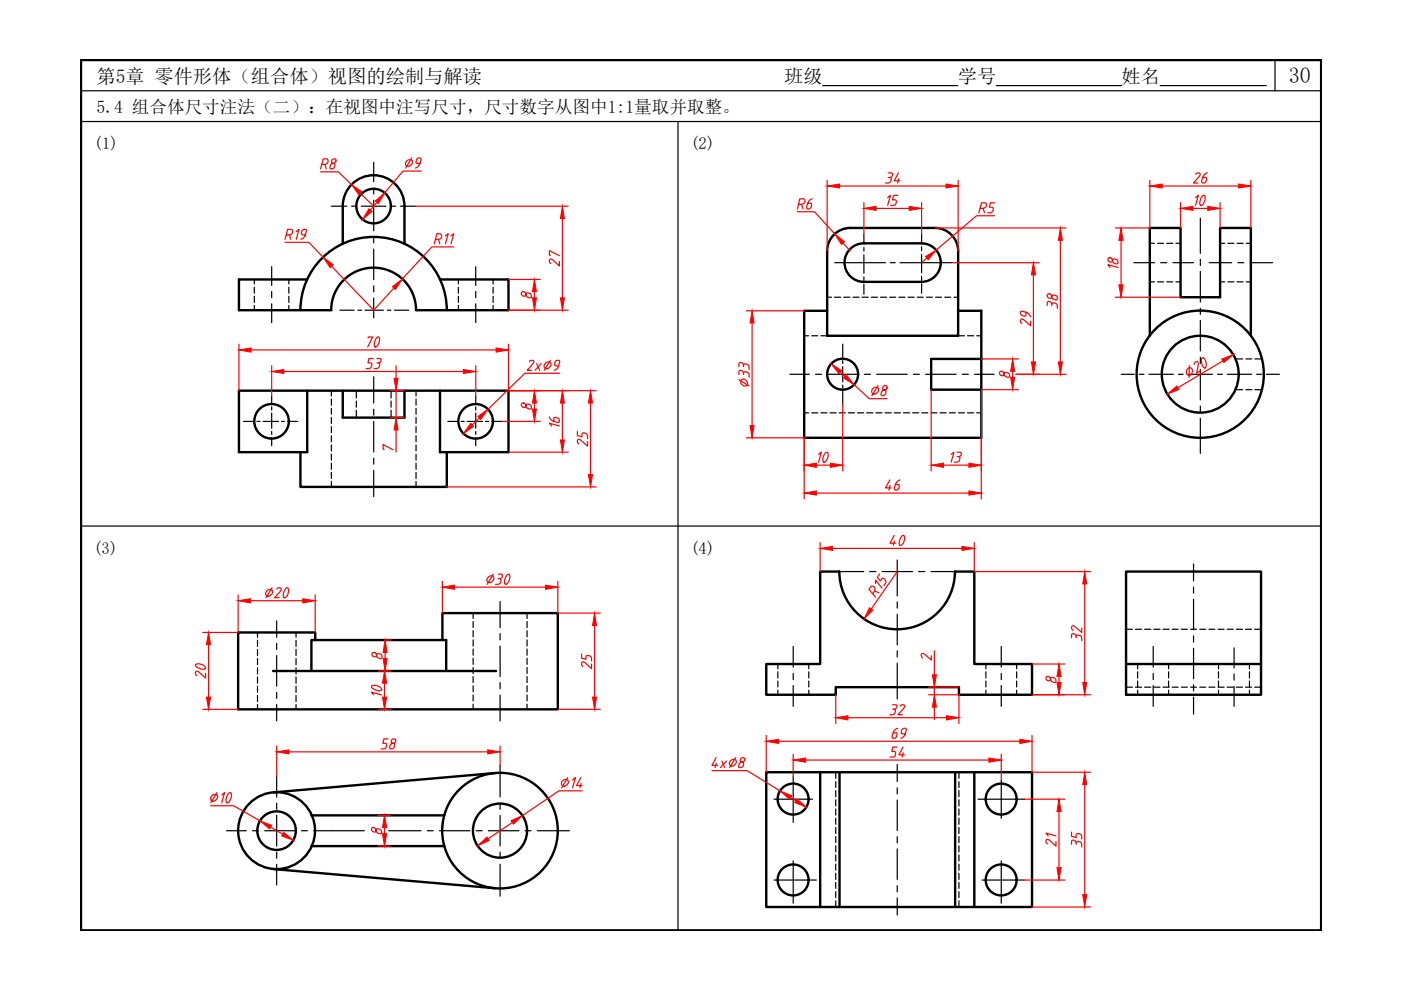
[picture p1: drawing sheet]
<svg xmlns="http://www.w3.org/2000/svg" width="297mm" height="210mm" viewBox="0 0 297 210" stroke-linecap="round" stroke-linejoin="round" font-family="sans-serif">
<!-- layer: 0 -->
<path d="M17.2 12.7h262.9v184.6h-262.9z" fill="none" stroke="#000" stroke-width=".51"/>
<path d="M17.2 19.2h262.9M174.4 18.1h28.7M211.2 18.1h26.6M246 18.1h22.5M270.3 12.7v6.5M17.2 25.8h262.9M143.7 25.8v171.5M17.2 111.5h262.9" fill="none" stroke="#000" stroke-width=".25"/>
<g fill="none" stroke="#000" stroke-width=".25">
<path d="M79.2 34.4v4.2M79.2 39.9v1.2M57.6 56.5v4M70.3 43.7h3.2M74.5 43.7h1.1M76.6 43.7h5.2M79.2 42.4v6.5M79.2 50.2v1.3M79.2 52.8v6.5M82.8 43.7h1.1M84.9 43.7h3.3M100.9 56.5v4"/>
<path d="M177 55.7h10.7M183.2 49.6v2.1M183.2 52.5v.7M183.2 54v3.9M183.2 58.7v.8M188.8 55.7h1M190.8 55.7h11M195.4 49.6v2M195.4 52.4v.8M195.4 53.9v3.9M195.4 58.6v.8M240.4 55.7h4.4"/>
<path d="M246.1 55.7h1.3M248.7 55.7h4.4M254.5 46.3v7.4M254.5 55v1.3M254.5 57.6v6.4M256.4 55.7h4.7M262.5 55.7h1.2M265 55.7h4.8M57.6 61.8v1.3M57.6 64.4v4M72.1 65.8h3M75.9 65.8h.8"/>
<path d="M77.4 65.8h3.9M79.2 60.6v1.3M79.2 63.2v4.2M79.2 79.9v5.6M82.1 65.8h.8M83.6 65.8h3.1M100.9 61.8v1.3M100.9 64.4v4M167.5 79.4h4.1M172.9 79.4h1.3M175.5 79.4h6.5M178.7 73v2.8"/>
<path d="M178.7 76.4v.7M178.7 77.8v3.2M183.2 60.3v2.1M185.9 79.4h6.4M193.7 79.4h1.2M195.4 60.1v2.1M196.2 79.4h6.5M204 79.4h1.3M206.6 79.4h4.2M237.7 79.4h2.8M241.5 79.4h1.1M243.6 79.4h5.2"/>
<path d="M254.5 65.3v1.4M254.5 67.9v6.5M254.5 78.3v6.5M260.2 79.4h5.2M266.4 79.4h1M268.5 79.4h2.8M51.6 89.4h2.2M54.5 89.4h.6M55.8 89.4h3.2M57.6 83.9v1.7M57.6 86.3v.6M57.6 87.6v3.2"/>
<path d="M57.6 91.5v.6M57.6 92.7v1.8M59.7 89.4h.6M61 89.4h2.1M79.2 86.8v1.2M79.2 89.4v6.4M79.2 97.1v1.3M79.2 99.7v5.6M94.9 89.4h2.2M97.8 89.4h.6M99 89.4h3.3M100.9 83.9v1.7"/>
<path d="M100.9 86.3v.6M100.9 87.6v3.2M100.9 91.5v.6M100.9 92.7v1.8M102.9 89.4h.7M104.3 89.4h2.2M178.7 81.6v.7M178.7 82.9v2.9M254.5 86.1v1.3M254.5 88.7v7.4M190.2 118.7v7.7M253.1 119.6v3.6"/>
<path d="M58.7 131.6v3.5M58.7 136.4v1.3M58.7 139v6.5M106 127.5v5.6M106 134.4v1.3M106 137v6.5M168.2 137.1v4.4M178 121.2h5.1M184.4 121.2h1.3M187 121.2h6.5M190.2 127.6v1.3M190.2 130.2v6.5"/>
<path d="M190.2 138v1.3M194.8 121.2h1.3M197.4 121.2h5.1M212.3 137.1v4.4M244.5 137.1v4.4M253.1 124.4v1.4M253.1 127.1v6.4M253.1 134.8v1.3M253.1 137.4v6.5M261.6 137.4v4.2M58.7 146.8v1.3M58.7 149.4v3.5"/>
<path d="M106 144.7v1.3M106 147.3v5.6M168.2 142.8v1.3M168.2 145.4v4.4M190.2 140.6v7.6M212.3 142.8v1.3M212.3 145.4v4.4M244.5 142.8v1.3M244.5 145.4v4.4M253.1 145.2v1.3M253.1 147.8v3.6M261.6 142.9v1.3"/>
<path d="M261.6 145.5v4.3M48 176.1h4.2M53.5 176.1h1.3M56.1 176.1h6.5M58.7 164.6v4.4M58.7 170.3v1.3M58.7 172.9v6.5M63.9 176.1h1.3M66.5 176.1h10.7M82.4 176.1h6.9M90.6 176.1h1.2M93.2 176.1h6.4"/>
<path d="M101 176.1h1.2M103.5 176.1h6.5M106 162.2v6.8M106 170.3v1.3M106 172.9v6.5M111.3 176.1h1.3M113.9 176.1h6.8M164.1 169.4h8.2M168.2 164.5v9.9M190.2 162.1v3.6M190.2 167v1.3M190.2 169.6v6.5"/>
<path d="M190.2 177.4v1.3M190.2 180v6.5M207.4 169.4h9.8M212.3 165.3v8.2M58.7 180.7v1.3M58.7 183.2v4.4M106 180.7v1.3M106 183.2v6.8M164.1 186.6h9M168.2 182.5v9M190.2 187.8v1.3M190.2 190.4v3.6"/>
<path d="M208.2 186.6h9M212.3 182.5v9"/>
</g>
<g fill="none" stroke="#000" stroke-width=".51">
<path d="M65.1 59.3h-14.4v6.5h19.6M72.7 43.7v8M72.7 43.7a6.5 6.5 0 0 1 6.5-6.5 6.5 6.5 0 0 1 6.6 6.5M85.8 43.7v8M93.3 59.3h14.5v6.5h-19.6M183.1 51.6a4.1 4.1 0 0 0-4 4.1 4.1 4.1 0 0 0 4 4.1M183.2 51.6h12.2a4.1 4.1 0 0 1 4.1 4.1 4.1 4.1 0 0 1-4.1 4.1h-12.2M198.3 48.3h-18a4.9 4.9 0 0 0-4.9 4.9v18h27.7v-18a4.9 4.9 0 0 0-4.8-4.9M63.7 65.8a15.5 15.5 0 0 1 15.5-15.6 15.5 15.5 0 0 1 15.5 15.6M70.2 65.8a9 9 0 0 1 9-9 9 9 0 0 1 9 9M175.4 65.9h-4.9v26.9h37.6v-26.9h-5M208.1 76.1h-10.7v6.5h10.7"/>
<path d="M243.8 71.2v-22.9h6.5v14.7h8.4v-14.7h6.5v22.9M63.7 95.9v7.3h31v-7.3M65.1 82.8v13.1h-14.4v-13.1h57.1v13.1h-14.5v-13.1M72.7 82.8v5.7h13.1v-5.7M66.8 135.7v-1.6h-16.3v16.3h67.8v-20.4h-24.5v5.7M178 121.2a12.3 12.3 0 0 0 12.2 12.2 12.3 12.3 0 0 0 12.3-12.2M178 121.2h-4.1v19.6h-11.4v6.5h14.7v-1.6h26.1v1.6h15.5v-6.5h-12.2v-19.6h-4.1M238.7 121.2h28.7v26.1h-28.7zM57.9 142.3h47.3M66 142.3v-6.6h28.6v6.6M238.7 140.8h28.7M66 179.4h28.2"/>
<path d="M66 172.9h28.2M105 163.9l-47 4.1M162.5 163.7h56.3v28.6h-56.3zM173.9 163.7v28.6M178 163.7v28.6M202.5 163.7v28.6M206.6 163.7v28.6M58 184.3l47 4"/>
<circle cx="79.2" cy="43.7" r="3.7"/>
<circle cx="178.7" cy="79.3" r="3.3"/>
<circle cx="254.5" cy="79.3" r="13.5"/>
<circle cx="254.5" cy="79.3" r="8.2"/>
<circle cx="57.6" cy="89.3" r="3.7"/>
<circle cx="100.8" cy="89.3" r="3.7"/>
<circle cx="58.6" cy="176.1" r="8.2"/>
<circle cx="58.6" cy="176.1" r="4.1"/>
<circle cx="106" cy="176.1" r="12.3"/>
<circle cx="106" cy="176.1" r="5.7"/>
<circle cx="168.2" cy="169.4" r="3.3"/>
<circle cx="212.3" cy="169.4" r="3.3"/>
<circle cx="168.2" cy="186.6" r="3.3"/>
<circle cx="212.3" cy="186.6" r="3.3"/>
</g>
<g fill="none" stroke="#000" stroke-width=".25">
<path d="M53.9 59.3v.9M61.2 59.3v.9M97.2 59.3v.9M104.5 59.3v.9M243.8 59.8h1M243.8 51.6h1M245.4 59.8h1.3M245.4 51.6h1.3M247.4 59.8h1.3M247.4 51.6h1.3M249.3 59.8h1M249.3 51.6h1"/>
<path d="M258.7 59.8h1M258.7 51.6h1M260.3 59.8h1.3M260.3 51.6h1.3M262.3 59.8h1.3M262.3 51.6h1.3M264.2 59.8h1M264.2 51.6h1M53.9 60.9v1.3M53.9 62.8v1.3M53.9 64.8v1M61.2 60.9v1.3"/>
<path d="M61.2 62.8v1.3M61.2 64.8v1M97.2 60.9v1.3M97.2 62.8v1.3M97.2 64.8v1M104.5 60.9v1.3M104.5 62.8v1.3M104.5 64.8v1M170.5 71.2h.9M172.1 71.2h1.3M174.1 71.2h1.2M175.4 63h.9"/>
<path d="M176 71.2h1.3M176.9 63h1.4M177.9 71.2h1.3M178.9 63h1.3M179.9 71.2h1.3M180.8 63h1.3M181.8 71.2h1.3M182.8 63h1.3M183.8 71.2h1.3M184.7 63h1.3M185.7 71.2h1.3M186.7 63h1.3"/>
<path d="M187.6 71.2h1.4M188.6 63h1.3M189.6 71.2h1.3M190.6 63h1.3M191.5 71.2h1.4M192.5 63h1.3M193.5 71.2h1.3M194.5 63h1.2M195.4 71.2h1.3M196.4 63h1.3M197.4 71.2h1.3M198.4 63h1.2"/>
<path d="M199.3 71.2h1.3M200.3 63h1.3M201.3 71.2h1.3M202.3 63h.8M203.2 71.2h1.3M205.1 71.2h1.3M207.1 71.2h1M262 76.1h1.5M264.1 76.1h1.3M266.1 76.1h1.5M70.3 82.8v1.2M70.3 84.6v1.3"/>
<path d="M70.3 86.6v1.2M70.3 88.5v1.3M70.3 90.5v1.2M70.3 92.4v1.3M70.3 94.3v1.3M70.3 96.3v1.3M70.3 98.2v1.3M75.6 82.8v1.6M75.6 85v1.3M75.6 87v1.5M82.9 82.8v1.6M82.9 85v1.3"/>
<path d="M82.9 87v1.5M88.2 82.8v1.2M88.2 84.6v1.3M88.2 86.6v1.2M88.2 88.5v1.3M88.2 90.5v1.2M88.2 92.4v1.3M88.2 94.3v1.3M88.2 96.3v1.3M88.2 98.2v1.3M170.5 87.5h.9M172.1 87.5h1.3"/>
<path d="M174.1 87.5h1.2M176 87.5h1.3M177.9 87.5h1.3M179.9 87.5h1.3M181.8 87.5h1.3M183.8 87.5h1.3M185.7 87.5h1.3M187.6 87.5h1.4M189.6 87.5h1.3M191.5 87.5h1.4M193.5 87.5h1.3M195.4 87.5h1.3"/>
<path d="M197.4 87.5h1.3M199.3 87.5h1.3M201.3 87.5h1.3M203.2 87.5h1.3M205.1 87.5h1.3M207.1 87.5h1M262 82.6h1.5M264.1 82.6h1.3M266.1 82.6h1.5M70.3 100.1v1.4M70.3 102.1v1.1M88.2 100.1v1.4"/>
<path d="M88.2 102.1v1.1M54.6 134.1v1M54.6 135.7v1.4M54.6 137.7v1.3M54.6 139.6v1.4M62.8 134.1v1M62.8 135.7v1.4M62.8 137.7v1.3M62.8 139.6v1.4M100.3 130v1.1M100.3 131.8v1.3M100.3 133.7v1.3"/>
<path d="M100.3 135.7v1.3M100.3 137.6v1.3M100.3 139.6v1.3M111.7 130v1.1M111.7 131.8v1.3M111.7 133.7v1.3M111.7 135.7v1.3M111.7 137.6v1.3M111.7 139.6v1.3M238.7 133.4h1.4M240.7 133.4h1.3M242.7 133.4h1.3"/>
<path d="M244.6 133.4h1.3M246.6 133.4h1.3M248.5 133.4h1.3M250.5 133.4h1.2M252.4 133.4h1.3M254.4 133.4h1.2M256.3 133.4h1.3M258.3 133.4h1.2M260.2 133.4h1.3M262.1 133.4h1.3M264.1 133.4h1.3M266 133.4h1.4"/>
<path d="M54.6 141.6v1.3M54.6 143.5v1.4M54.6 145.5v1.3M54.6 147.4v1.3M54.6 149.4v1M62.8 141.6v1.3M62.8 143.5v1.4M62.8 145.5v1.3M62.8 147.4v1.3M62.8 149.4v1M100.3 141.5v1.3M100.3 143.5v1.2"/>
<path d="M100.3 145.4v1.3M100.3 147.3v1.3M100.3 149.3v1.1M111.7 141.5v1.3M111.7 143.5v1.2M111.7 145.4v1.3M111.7 147.3v1.3M111.7 149.3v1.1M164.9 140.8v1M164.9 142.4v1.3M164.9 144.4v1.3M164.9 146.3v1"/>
<path d="M171.5 140.8v1M171.5 142.4v1.3M171.5 144.4v1.3M171.5 146.3v1M209 140.8v1M209 142.4v1.3M209 144.4v1.3M209 146.3v1M215.5 140.8v1M215.5 142.4v1.3M215.5 144.4v1.3M215.5 146.3v1"/>
<path d="M238.7 145.7h1.4M240.7 145.7h1.3M241.2 140.8v1M241.2 142.4v1.3M241.2 144.4v1.3M241.2 146.3v1M242.7 145.7h1.3M244.6 145.7h1.3M246.6 145.7h1.3M247.8 140.8v1M247.8 142.4v1.3M247.8 144.4v1.3"/>
<path d="M247.8 146.3v1M248.5 145.7h1.3M250.5 145.7h1.2M252.4 145.7h1.3M254.4 145.7h1.2M256.3 145.7h1.3M258.3 145.7h1.2M258.3 140.8v1M258.3 142.4v1.3M258.3 144.4v1.3M258.3 146.3v1M260.2 145.7h1.3"/>
<path d="M262.1 145.7h1.3M264.1 145.7h1.3M264.9 140.8v1M264.9 142.4v1.3M264.9 144.4v1.3M264.9 146.3v1M266 145.7h1.4M177.2 163.7v1.3M177.2 165.7v1.3M177.2 167.6v1.3M177.2 169.6v1.3M177.2 171.5v1.3"/>
<path d="M177.2 173.5v1.3M177.2 175.4v1.3M177.2 177.4v1.3M177.2 179.3v1.3M203.3 163.7v1.3M203.3 165.7v1.3M203.3 167.6v1.3M203.3 169.6v1.3M203.3 171.5v1.3M203.3 173.5v1.3M203.3 175.4v1.3M203.3 177.4v1.3"/>
<path d="M203.3 179.3v1.3M177.2 181.3v1.3M177.2 183.2v1.3M177.2 185.2v1.3M177.2 187.1v1.3M177.2 189v1.3M177.2 191v1.3M203.3 181.3v1.3M203.3 183.2v1.3M203.3 185.2v1.3M203.3 187.1v1.3M203.3 189v1.3"/>
<path d="M203.3 191v1.3"/>
</g>
<g fill="none" stroke="#f00" stroke-width=".25">
<path d="M68 36.4h3.7l2.8 2.7M89.3 36.3h-3.8l-3.9 4.6M175.4 38.2v15M178 39.4h22.6M203.1 38.2v15M243.8 38.2v10.1h-7.3M246.4 39.4h16.2M265.2 38.2v10.1M60.4 51.4h5.1l3 3.2M70.3 56.5l8.9 9.3 4.3-4.7M76.4 41l2.8 2.7M79.9 42.9l-1.3 1.6"/>
<path d="M88.2 43.7h32.3M96.2 52.4h-4.6l-6.3 6.8M107.8 59.3h6.7M119.2 46.3v16.8M169.1 44.9h3.6l4.3 4.7M178.8 51.5l1.5 1.7M183.2 43v6.6M195.4 43v6.6M196.5 54.7l-1.1 1M198.3 48.3h27.7M201.8 55.7h18.5M210.9 45.7h-3.9l-8.5 7.3"/>
<path d="M219.1 58.3v18.4M224.8 51v25.7M237.7 51v9.4M250.3 43v5.3M258.7 43v5.3M50.7 73v9.8M53.2 74.2h52M57.6 77.5v6.4M60.2 78.8h38M100.9 77.5v6.4M107.8 73v9.8h18.6M107.8 65.8h12.7"/>
<path d="M118.7 79.1h-7.4l-7.8 7.7M158.2 65.9h12.3M159.5 68.5v21.7M178.2 78.9l.9 .9M208.1 76.1h7.8M215.4 79.4h10.6M236.5 63h13.8M82.7 82.8h3.1M82.7 88.5h3.1M84 82.8v5.7M84 91.2v4.7M101.6 88.6l-1.5 1.5"/>
<path d="M106.5 89.4h8M107.8 95.9h12.7M119.2 85.5v7.8M125.2 85.5v15.1M158.2 92.8h12.3v13M178.7 85.8v14.1M181.1 81.6l3.2 2.9h3.8M197.4 82.6v17.3M215.9 82.6h-7.8v23.2M94.7 103.2h31.7M173.1 104.5h32.3M173.9 115v6.2"/>
<path d="M176.5 116.3h27.4M206.6 115v6.2h24.6M44.2 136.7v11.1M50.5 126.1v8h-7.5M53.1 127.4h11.1M66.8 126.1v8M81.5 135.7h1.4M93.8 123.3v6.7M96.4 124.5h19.3M118.3 123.3v6.7h9M126.1 132.6v15.2M185.1 125.8a1.24 1.24 0 0 0 .3-1.2l-.1-.2a.47 .47 0 0 0-.7 0l-.4 .6 1.5 1.6"/>
<path d="M185.5 125.3l.8 .4M185.7 123.7l-.1-.7 1.4 1.7M186.5 121.7l-.5 .7 .6 .8 .4-.5 .2-.1 .3 .2a.77 .77 0 0 1 .2 .9l-.3 .4M190.2 121.2l-5.5 7.9M198.1 138v5.1M230 123.8v20.9M43 150.4h7.5M58.7 158.2v6.4M61.3 159.4h42.1M80.3 150.4h2.6M80.3 142.3h2.6M106 158.2v4"/>
<path d="M118.3 150.4h9M162.5 155.9v7.8M165.1 157.2h51.1M168.2 159.9v4.6M177.2 147.3v6.1M179.8 152.2h20.9M196.9 147.3h6.4v6.1M196.9 145.7h6.4M198.1 145.7v1.6M198.1 149.9v2.7M212.3 159.9v5.4M218.8 147.3h12.4"/>
<path d="M218.8 140.8h6.9M218.8 155.9v7.8h12.4M44.6 170.8h5l5.5 3.3M57.4 175.4l2.5 1.5M80.1 172.9h2.6M108.6 174.4l-5.2 3.5M123.4 167.7h-4.9l-7.7 5.2M150.9 163.4h7.5l7 4.3M167.6 169.1l1.1 .7M170.8 161.1h38.9M217.2 169.4h8.5M224.5 172.1v11.9"/>
<path d="M230 166.4v23.3M217.2 186.6h8.5M218.8 192.3h12.4"/>
</g>
<g fill="#f00" stroke="#f00" stroke-width=".21">
<path d="M68.5 54.6l2.1 1.5-.6 .7z"/>
<path d="M83.2 60.8l2.1-1.6-1.5 2.2z"/>
<path d="M125.2 82.8l.4 2.7h-.9z"/>
<path d="M124.7 100.6h.9l-.4 2.6z"/>
<path d="M112.9 86.7h.8l-.4 2.7z"/>
<path d="M113.3 82.8l.4 2.7h-.8z"/>
<path d="M118.8 93.3h.9l-.5 2.6z"/>
<path d="M119.2 82.8l.5 2.7h-.9z"/>
<path d="M57.6 78.8l2.6-.5v.9z"/>
<path d="M98.2 78.3l2.7 .5-2.7 .4z"/>
<path d="M99.8 89.8l.6 .6-2.2 1.5z"/>
<path d="M101.3 88.3l2.2-1.5-1.6 2.1z"/>
<path d="M83.6 80.2h.8l-.4 2.6z"/>
<path d="M84 88.5l.4 2.7h-.8z"/>
<path d="M112.9 63.1h.8l-.4 2.7z"/>
<path d="M113.3 59.3l.4 2.5h-.8z"/>
<path d="M118.8 63.1h.9l-.5 2.7z"/>
<path d="M119.2 43.7l.5 2.6h-.9z"/>
<path d="M74.5 39.1l2.2 1.6-.6 .6z"/>
<path d="M78.2 44.3l.7 .5-2 1.8z"/>
<path d="M79.6 42.6l2-1.7-1.4 2.3z"/>
<path d="M159 90.2h.9l-.4 2.6z"/>
<path d="M159.5 65.9l.4 2.6h-.9z"/>
<path d="M176.1 98.2l2.6 .4-2.6 .5z"/>
<path d="M170.5 98.6l2.6-.4v.9z"/>
<path d="M197.4 98.6l2.7-.4v.9z"/>
<path d="M205.4 98.2l2.7 .4-2.7 .5z"/>
<path d="M214.7 76.1l.4 2.6h-.8z"/>
<path d="M214.3 80h.8l-.4 2.6z"/>
<path d="M176.3 77.2l2.2 1.4-.6 .6z"/>
<path d="M179.4 79.5l1.7 2.1-2.3-1.5z"/>
<path d="M218.7 76.7h.9l-.5 2.7z"/>
<path d="M219.1 55.7l.5 2.6h-.9z"/>
<path d="M224.4 76.7h.8l-.4 2.7z"/>
<path d="M224.8 48.3l.4 2.7h-.8z"/>
<path d="M183.2 44.2l2.5-.4v.8z"/>
<path d="M192.8 43.8l2.6 .4-2.6 .4z"/>
<path d="M175.4 39.4l2.6-.4v.9z"/>
<path d="M200.6 39l2.5 .4-2.5 .5z"/>
<path d="M177 49.6l2.1 1.7-.7 .5z"/>
<path d="M196.2 54.4l2.3-1.4-1.7 2.1z"/>
<path d="M250.3 44.2l2.6-.4v.8z"/>
<path d="M256.1 43.8l2.6 .4-2.6 .4z"/>
<path d="M243.8 39.4l2.6-.4v.9z"/>
<path d="M262.6 39l2.6 .4-2.6 .5z"/>
<path d="M237.2 60.4h.9l-.4 2.6z"/>
<path d="M237.7 48.3l.4 2.7h-.9z"/>
<path d="M170.5 104.5l2.6-.4v.9z"/>
<path d="M205.4 104.1l2.7 .4-2.7 .5z"/>
<path d="M93.8 124.5l2.6-.4v.9z"/>
<path d="M115.7 124.1l2.6 .4-2.6 .5z"/>
<path d="M125.6 147.8h.9l-.4 2.6z"/>
<path d="M126.1 130l.4 2.6h-.9z"/>
<path d="M50.5 127.4l2.6-.5v.9z"/>
<path d="M64.2 126.9l2.6 .5-2.6 .4z"/>
<path d="M43.8 147.8h.8l-.4 2.6z"/>
<path d="M44.2 134.1l.4 2.6h-.8z"/>
<path d="M58.7 159.4l2.6-.4v.8z"/>
<path d="M103.4 159l2.6 .4-2.6 .4z"/>
<path d="M81.2 139.6h.9l-.5 2.7z"/>
<path d="M81.6 135.7l.5 2.6h-.9z"/>
<path d="M81.5 142.3l.5 2.6h-.9z"/>
<path d="M81.1 147.8h.9l-.5 2.6z"/>
<path d="M81.5 172.9l.5 2.6h-.9z"/>
<path d="M177.2 152.2l2.6-.4v.8z"/>
<path d="M200.7 151.8l2.6 .4-2.6 .4z"/>
<path d="M173.9 116.3l2.6-.4v.8z"/>
<path d="M203.9 115.9l2.7 .4-2.7 .4z"/>
<path d="M184.3 128.8l.8 .6-1.9 1.8z"/>
<path d="M198.1 147.3l.4 2.6h-.8z"/>
<path d="M197.7 143.1h.8l-.4 2.6z"/>
<path d="M224.5 140.8l.5 2.6h-.9z"/>
<path d="M229.6 144.7h.8l-.4 2.6z"/>
<path d="M230 121.2l.4 2.6h-.8z"/>
<path d="M224.5 169.4l.5 2.7h-.9z"/>
<path d="M224.1 184h.9l-.5 2.6z"/>
<path d="M230 163.7l.4 2.7h-.8z"/>
<path d="M229.6 189.7h.8l-.4 2.6z"/>
<path d="M168.2 161.1l2.6-.4v.9z"/>
<path d="M209.7 160.7l2.6 .4-2.6 .5z"/>
<path d="M169 169.4l2 1.7-2.5-.9z"/>
<path d="M165.4 167.7l2.5 1-.5 .8z"/>
<path d="M50.7 74.2l2.5-.4v.9z"/>
<path d="M105.2 73.8l2.6 .4-2.6 .5z"/>
<path d="M259 76.1l2.5-.9-2 1.7z"/>
<path d="M247.5 83.6l2-1.7 .5 .7z"/>
<path d="M60.1 176.5l2.1 1.7-2.5-1z"/>
<path d="M55.1 174.1l2.5 .9-.4 .8z"/>
<path d="M101.3 179.3l1.9-1.8 .5 .7z"/>
<path d="M108.4 174l2.4-1.1-1.9 1.8z"/>
<path d="M162.5 157.2l2.6-.5v.9z"/>
<path d="M216.2 156.7l2.6 .5-2.6 .4z"/>
</g>
<text font-size="7.9" fill="#f00" x="250.5" y="81.1">20</text>
<g font-size="5.7" fill="#f00">
<text x="125.9" y="96" transform="rotate(-90 125.9 96)">25</text>
<text x="230.7" y="137.2" transform="rotate(-90 230.7 137.2)">32</text>
<text x="230.7" y="181" transform="rotate(-90 230.7 181)">35</text>
</g>
<g font-size="5.3" fill="#f00">
<text x="67" y="37">R8</text>
<text x="85" y="36.7">9</text>
<text x="187" y="39.9">34</text>
<text x="252.2" y="39.9">26</text>
<text x="168.3" y="45.5">R6</text>
<text x="187.3" y="44.8">15</text>
<text x="206.7" y="46.2">R5</text>
<text x="252.6" y="44.8">10</text>
<text x="59.6" y="51.9">R19</text>
<text x="91" y="52.9">R11</text>
<text x="119.9" y="57.5" transform="rotate(-90 119.9 57.5)">27</text>
<text x="233.9" y="57.9">18</text>
<text x="219.8" y="70.2" transform="rotate(-90 219.8 70.2)">29</text>
<text x="225.4" y="66.7" transform="rotate(-90 225.4 66.7)">38</text>
<text x="76.9" y="74.8">70</text>
<text x="76.9" y="79.4">53</text>
<text x="110.8" y="79.7">2x 9</text>
<text x="160.2" y="83.3" transform="rotate(-90 160.2 83.3)">33</text>
<text x="183.8" y="85">8</text>
<text x="119.9" y="91.7" transform="rotate(-90 119.9 91.7)">16</text>
<text x="176.7" y="99.1" transform="rotate(-90 176.7 99.1)">10</text>
<text x="200.7" y="99.1">13</text>
<text x="187" y="105.1">46</text>
<text x="187.7" y="116.8">40</text>
<text x="102.3" y="125.2">30</text>
<text x="55.4" y="128.1">20</text>
<text x="126.6" y="142.9" transform="rotate(-90 126.6 142.9)">25</text>
<text x="44.8" y="145" transform="rotate(-90 44.8 145)">20</text>
<text x="78" y="148.5">10</text>
<text x="187.7" y="152.8">32</text>
<text x="80.1" y="160.2">58</text>
<text x="187.7" y="161.6">54</text>
<text x="188.4" y="157.7">69</text>
<text x="149.9" y="164">4x 8</text>
<text x="43.7" y="171.4">10</text>
<text x="118.2" y="168.3">14</text>
<text x="225.1" y="180.6" transform="rotate(-90 225.1 180.6)">21</text>
</g>
<text font-size="4.7" x="273.2" y="17.6">30</text>
<g font-size="4.4" fill="#f00">
<text x="194.4" y="141.1">2</text>
<text x="220.8" y="146.1">8</text>
<text x="78" y="178.2">8</text>
</g>
<g font-size="4.1">
<text x="20.5" y="17.6">第5章 零件形体（组合体）视图的绘制与解读</text>
<text x="166.3" y="17.6">班级</text>
<text x="203.1" y="17.6">学号</text>
<text x="237.8" y="17.6">姓名</text>
</g>
<g font-size="4" fill="#f00">
<text x="109.7" y="64.2">8</text>
<text x="211" y="81.1">8</text>
<text x="109.7" y="87.8">8</text>
<text x="80.4" y="96.7">7</text>
<text x="78" y="140.8">8</text>
</g>
<text font-size="3.7" x="20.5" y="24">5.4 组合体尺寸注法（二）：在视图中注写尺寸，尺寸数字从图中1:1量取并取整。</text>
<g font-size="3.5">
<text x="19.9" y="31.7">(1)</text>
<text x="146.4" y="31.7">(2)</text>
<text x="19.8" y="117.4">(3)</text>
<text x="146.4" y="117.4">(4)</text>
</g>
</svg>
